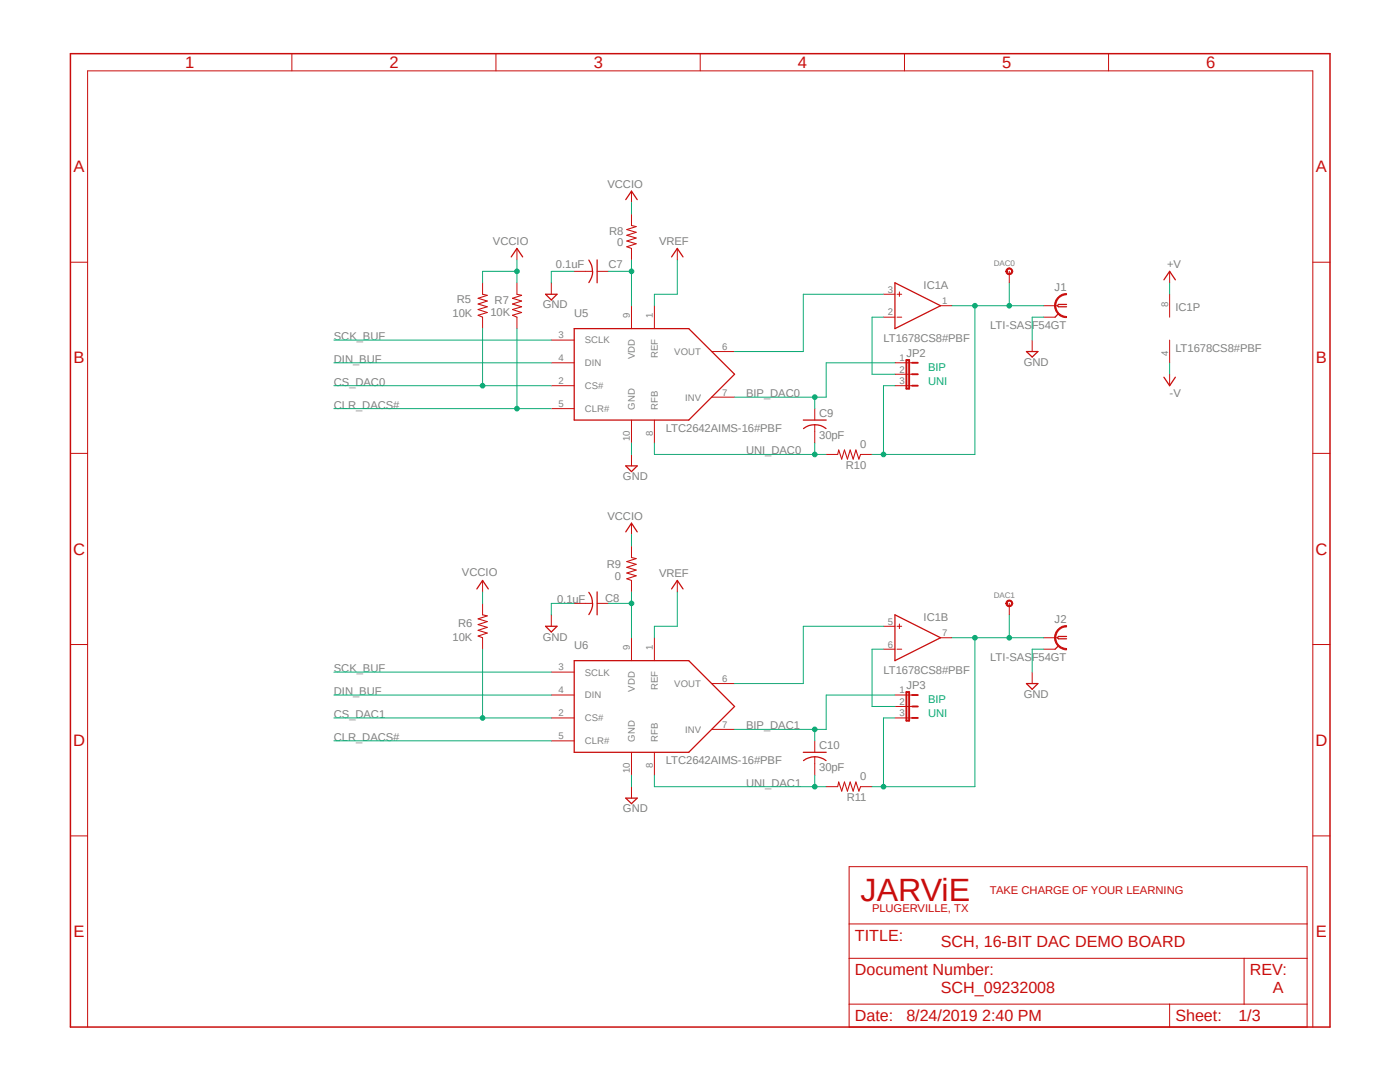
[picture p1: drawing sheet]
<svg xmlns="http://www.w3.org/2000/svg" width="279mm" height="216mm" viewBox="0 0 279 216" stroke-linecap="round" stroke-linejoin="round" font-family="sans-serif">
<path d="M13.6 10.4l252.2 195M265.8 10.4l-252.2 195" fill="none" stroke="#fff" stroke-width=".2"/>
<path d="M14.1 10.7h251.3v194.2h-251.3z" fill="none" stroke="#c90d0c" stroke-width=".3"/>
<g fill="none" stroke="#c90d0c" stroke-width=".2">
<path d="M58.3 10.7v3.4M99 10.7v3.4M139.7 10.7v3.4M180.5 10.7v3.4M221.2 10.7v3.4M126 38.1v2.3M14.1 52.3h3.4M103.2 49.6v2.3M103.2 56.4v2.3M114.6 54.1h3.6M119.2 54.1h2.3M135.2 49.6v2.3"/>
<path d="M176.3 58.7h2.3M179 58.7h1M179.5 58.3v.8M233.4 58.7v4.6M262 52.3h3.4M103.2 63.3v2.3M110 67.9h4.6M110 72.4h4.6M110 77h4.6M126 61v4.6M130.6 61v4.6M142 70.1h4.6"/>
<path d="M142 79.2h4.6M176.3 63.3h2.3M178.6 72.4h3.4M178.6 77h3.4M178.6 74.7h3.4M179 63.3h1M187.7 61h2.3M233.4 67.9v4.5M14.1 90.5h3.4M110 81.5h4.6M126 83.8v4.6M130.6 83.8v4.6"/>
<path d="M162.6 81.5v2.3M162.6 84.8v3.6M164.9 90.7h2.3M171.7 90.7h2.3M262 90.5h3.4M96.3 115.8v2.3M126 104.4v2.3M135.2 115.8v2.3M14.1 128.6h3.4M96.3 120.4v2.3M96.3 127.3v2.2M110 134.1h4.6"/>
<path d="M110 138.7h4.6M114.6 120.4h3.6M119.2 120.4h2.3M126 127.3v4.5M130.6 127.3v4.5M142 136.4h4.6M176.3 125h2.3M176.3 129.5h2.3M178.6 138.7h3.4M179 125h1M179 129.5h1M179.5 124.5v.9"/>
<path d="M187.7 127.3h2.3M262 128.6h3.4M110 143.3h4.6M110 147.8h4.6M126 150.1v4.6M130.6 150.1v4.6M142 145.5h4.6M162.6 147.8v2.3M162.6 151v3.7M164.9 157h2.3M171.7 157h2.3M178.6 143.3h3.4"/>
<path d="M178.6 141h3.4M14.1 166.8h3.4M262 166.8h3.4M17.5 204.9v-190.8h244.5v190.8"/>
</g>
<g fill="none" stroke="#c90d0c" stroke-width=".25">
<path d="M124.9 39.8l1.1-1.7 1.2 1.7M102 51.3l1.2-1.7 1.1 1.7M117.5 51.9a3.6 3.6 0 0 1 .7 2.2M118.3 54.1a4 4 0 0 1-.8 2.3M119.2 51.9v4.5M134 51.3l1.2-1.7 1.1 1.7M178.6 56.4l9.1 4.6-9.1 4.6zM114.6 65.6h22.9l9.1 9.1-9.1 9.1h-22.9zM160.3 83.8h4.6M160.4 85.5a3.7 3.7 0 0 1 4.4 0M95.2 117.5l1.1-1.7 1.2 1.7M117.5 118.2a3.3 3.3 0 0 1 .7 2.2"/>
<path d="M119.2 118.1v4.6M124.9 106.1l1.1-1.7 1.2 1.7M134 117.5l1.2-1.7 1.1 1.7M114.6 131.8h22.9l9.1 9.2-9.1 9.1h-22.9zM118.3 120.4a4 4 0 0 1-.8 2.2M178.6 122.7l9.1 4.6-9.1 4.5zM160.3 150.1h4.6M160.4 151.8a3.7 3.7 0 0 1 4.4 0"/>
</g>
<path d="M103.2 58.7l.9 .2-1.8 .6 1.8 .6-1.8 .6 1.8 .5-1.8 .6 1.8 .6-1.8 .5 .9 .4M167.2 90.7l.2-.9 .6 1.8 .5-1.8 .6 1.8 .6-1.8 .6 1.8 .5-1.8 .6 1.8 .3-.9M96.3 122.7l.9 .2-1.8 .6 1.8 .5-1.8 .6 1.8 .6-1.8 .6 1.8 .5-1.8 .6 .9 .4M167.2 157l.2-1 .6 1.9 .5-1.9 .6 1.9 .6-1.9 .6 1.9 .5-1.9 .6 1.9 .3-.9" fill="none" stroke="#c90d0c" stroke-width=".21"/>
<path d="M180.9 71.8h.5v5.8h-.5zM182 77h1.2M182 74.7h1.2M182 72.4h1.2M180.9 138.1h.5v5.7h-.5zM182 138.7h1.2M182 143.3h1.2M182 141h1.2" fill="none" stroke="#c90d0c" stroke-width=".38"/>
<path d="M211.1 125.6a2.11 2.11 0 0 1 1.8-.8v.3a2.16 2.16 0 0 0-2.2 2.2 2.16 2.16 0 0 0 2.2 2.1v.3a2.42 2.42 0 0 1-2.2-1.5 2.42 2.42 0 0 1 .4-2.6z" fill-rule="evenodd" fill="#c90d0c"/>
<path d="M208.3 127.3h2.7M208.3 129.5h2.3M211.1 125.6a2.11 2.11 0 0 1 1.8-.8v.3a2.16 2.16 0 0 0-2.2 2.2 2.16 2.16 0 0 0 2.2 2.1v.3a2.42 2.42 0 0 1-2.2-1.5 2.42 2.42 0 0 1 .4-2.6z" fill="none" stroke="#c90d0c" stroke-width=".2"/>
<path d="M211.2 128.9l-.6 .6M212.9 127h-1.7l-.2 .3 .2 .2h1.7" fill="none" stroke="#c90d0c" stroke-width=".25"/>
<path d="M211.1 59.4a2.11 2.11 0 0 1 1.8-.8v.2a2.18 2.18 0 0 0-2.2 2.2 2.18 2.18 0 0 0 2.2 2.2v.2a2.38 2.38 0 0 1-2.2-1.4 2.38 2.38 0 0 1 .4-2.6z" fill-rule="evenodd" fill="#c90d0c"/>
<g fill="none" stroke="#c90d0c" stroke-width=".2">
<path d="M96.3 56.4v2.3M110 56.4v2.3M126 42.7v2.3M126 49.6v2.3M201.4 54.1v2.3M211.1 59.4a2.11 2.11 0 0 1 1.8-.8v.2a2.18 2.18 0 0 0-2.2 2.2 2.18 2.18 0 0 0 2.2 2.2v.2a2.38 2.38 0 0 1-2.2-1.4 2.38 2.38 0 0 1 .4-2.6zM233.4 54.1v2.3M96.3 63.3v2.3M206 67.9v2.2M208.3 61h2.7M208.3 63.3h2.3M233.4 74.7v2.3"/>
<path d="M126 90.7v2.3M126 109v2.3M126 115.8v2.3M110 122.7v2.3M206 134.1v2.3M126 157v2.3"/>
</g>
<path d="M108.9 58.7h2.3l-1.2 1.2zM232.3 55.8l1.1-1.7 1.2 1.7M204.9 70.1h2.2l-1.1 1.1zM211.2 62.6l-.6 .7M212.9 60.7h-1.7l-.2 .3 .2 .2h1.7M232.3 75.3l1.1 1.7 1.2-1.7M124.9 93h2.3l-1.2 1.1zM108.9 125h2.3l-1.2 1.1zM204.9 136.4h2.2l-1.1 1.1zM124.9 159.3h2.3l-1.2 1.1z" fill="none" stroke="#c90d0c" stroke-width=".25"/>
<path d="M96.3 58.7l.9 .2-1.8 .6 1.8 .6-1.8 .6 1.8 .5-1.8 .6 1.8 .6-1.8 .5 .9 .4M126 45l1 .2-1.9 .6 1.9 .6-1.9 .5 1.9 .6-1.9 .6 1.9 .5-1.9 .6 .9 .4M126 111.3l1 .2-1.9 .6 1.9 .5-1.9 .6 1.9 .5-1.9 .6 1.9 .6-1.9 .6 .9 .3" fill="none" stroke="#c90d0c" stroke-width=".21"/>
<path d="M201.1 53.6a.68 .68 0 0 1 1 .3 .68 .68 0 0 1-.6 .9 .68 .68 0 0 1-.8-.7h.3a.46 .46 0 0 1 .5-.4 .46 .46 0 0 1 .4 .6 .46 .46 0 0 1-.7 .2l-.2-.4h-.3z" fill-rule="evenodd" fill="#c90d0c"/>
<path d="M201.1 53.6a.68 .68 0 0 1 1 .3 .68 .68 0 0 1-.6 .9 .68 .68 0 0 1-.8-.7h.3a.46 .46 0 0 1 .5-.4 .46 .46 0 0 1 .4 .6 .46 .46 0 0 1-.7 .2l-.2-.4h-.3zM201.4 120.4v2.3" fill="none" stroke="#c90d0c" stroke-width=".2"/>
<path d="M200.8 120.1a.7 .7 0 0 1 1.2-.2 .7 .7 0 0 1-.3 1.1 .7 .7 0 0 1-1-.6h.3a.45 .45 0 0 1 .3-.4 .45 .45 0 0 1 .5 .2 .45 .45 0 0 1-.2 .6 .45 .45 0 0 1-.6-.4h-.3z" fill-rule="evenodd" fill="#c90d0c"/>
<path d="M200.8 120.1a.7 .7 0 0 1 1.2-.2 .7 .7 0 0 1-.3 1.1 .7 .7 0 0 1-1-.6h.3a.45 .45 0 0 1 .3-.4 .45 .45 0 0 1 .5 .2 .45 .45 0 0 1-.2 .6 .45 .45 0 0 1-.6-.4h-.3zM169.5 172.9h91.4v32h-91.4zM169.5 191.2h91.4M169.5 184.4h91.4M248.3 191.2v9.2M169.5 200.4h91.4M233.4 200.4v4.5" fill="none" stroke="#c90d0c" stroke-width=".2"/>
<path d="M103.2 51.9v4.5M103.2 54.1h-6.9v2.3" fill="none" stroke="#0dab76" stroke-width=".2"/>
<circle cx="103.2" cy="54.1" r=".46" fill="#0dab76"/>
<g fill="none" stroke="#0dab76" stroke-width=".2">
<path d="M126 40.4v2.3M66.6 72.4h43.4M66.6 67.9h43.4M130.6 88.4v2.3h34.3M162.6 88.4v2.3M96.3 118.1v2.3M126 106.7v2.3M66.6 138.7h43.4M66.6 134.1h43.4"/>
<circle cx="103.2" cy="54.1" r=".46"/>
</g>
<circle cx="162.6" cy="90.7" r=".46" fill="#0dab76"/>
<g fill="none" stroke="#0dab76" stroke-width=".2">
<path d="M162.6 79.2v2.3M178.6 72.4h-13.7v6.8h-18.3"/>
<circle cx="162.6" cy="90.7" r=".46"/>
</g>
<circle cx="162.6" cy="79.2" r=".46" fill="#0dab76"/>
<g fill="none" stroke="#0dab76" stroke-width=".2">
<path d="M176.3 58.7h-16v11.4h-13.7M176.3 63.3h-2.3v11.4h4.6M176.3 125h-16v11.4h-13.7M176.3 129.5h-2.3v11.5h4.6M178.6 138.7h-13.7v6.8h-18.3M162.6 145.5v2.3"/>
<circle cx="162.6" cy="79.2" r=".46"/>
</g>
<circle cx="162.6" cy="145.5" r=".46" fill="#0dab76"/>
<g fill="none" stroke="#0dab76" stroke-width=".2">
<path d="M130.6 154.7v2.3h34.3M162.6 154.7v2.3"/>
<circle cx="162.6" cy="145.5" r=".46"/>
</g>
<circle cx="162.6" cy="157" r=".46" fill="#0dab76"/>
<g fill="none" stroke="#0dab76" stroke-width=".2">
<path d="M201.4 56.4v4.6M190 61h18.3"/>
<circle cx="162.6" cy="157" r=".46"/>
</g>
<circle cx="201.4" cy="61" r=".46" fill="#0dab76"/>
<g fill="none" stroke="#0dab76" stroke-width=".2">
<path d="M178.6 77h-2.3v13.7M194.6 61v29.7h-20.6"/>
<circle cx="201.4" cy="61" r=".46"/>
</g>
<circle cx="194.6" cy="61" r=".46" fill="#0dab76"/>
<circle cx="194.6" cy="61" r=".46" fill="none" stroke="#0dab76" stroke-width=".2"/>
<circle cx="176.3" cy="90.7" r=".46" fill="#0dab76"/>
<g fill="none" stroke="#0dab76" stroke-width=".2">
<path d="M190 127.3h18.3M201.4 122.7v4.6"/>
<circle cx="176.3" cy="90.7" r=".46"/>
</g>
<circle cx="201.4" cy="127.3" r=".46" fill="#0dab76"/>
<g fill="none" stroke="#0dab76" stroke-width=".2">
<path d="M194.6 127.3v29.7h-20.6M178.6 143.3h-2.3v13.7"/>
<circle cx="201.4" cy="127.3" r=".46"/>
</g>
<circle cx="194.6" cy="127.3" r=".46" fill="#0dab76"/>
<circle cx="194.6" cy="127.3" r=".46" fill="none" stroke="#0dab76" stroke-width=".2"/>
<circle cx="176.3" cy="157" r=".46" fill="#0dab76"/>
<g fill="none" stroke="#0dab76" stroke-width=".2">
<path d="M114.6 54.1h-4.6v2.3M233.4 56.4v2.3M66.6 77h43.4M96.3 65.6v11.4M208.3 63.3h-2.3v4.6M233.4 72.4v2.3M126 88.4v2.3M114.6 120.4h-4.6v2.3M208.3 129.5h-2.3v4.6M126 154.7v2.3"/>
<circle cx="176.3" cy="157" r=".46"/>
</g>
<circle cx="96.3" cy="77" r=".46" fill="#0dab76"/>
<g fill="none" stroke="#0dab76" stroke-width=".2">
<path d="M96.3 129.5v13.8M66.6 143.3h43.4"/>
<circle cx="96.3" cy="77" r=".46"/>
</g>
<circle cx="96.3" cy="143.3" r=".46" fill="#0dab76"/>
<g fill="none" stroke="#0dab76" stroke-width=".2">
<path d="M103.2 65.6v15.9M66.6 81.5h43.4"/>
<circle cx="96.3" cy="143.3" r=".46"/>
</g>
<circle cx="103.2" cy="81.5" r=".46" fill="#0dab76"/>
<g fill="none" stroke="#0dab76" stroke-width=".2">
<path d="M121.5 54.1h4.5M126 51.9v9.1M66.6 147.8h43.4"/>
<circle cx="103.2" cy="81.5" r=".46"/>
</g>
<circle cx="126" cy="54.1" r=".46" fill="#0dab76"/>
<g fill="none" stroke="#0dab76" stroke-width=".2">
<path d="M126 118.1v9.2M121.5 120.4h4.5"/>
<circle cx="126" cy="54.1" r=".46"/>
</g>
<circle cx="126" cy="120.4" r=".46" fill="#0dab76"/>
<g fill="none" stroke="#0dab76" stroke-width=".2">
<path d="M135.2 51.9v6.8h-4.6v2.3M135.2 118.1v6.9h-4.6v2.3"/>
<circle cx="126" cy="120.4" r=".46"/>
</g>
<text font-size="6.4" fill="#c90d0c" x="171.7" y="179.8">JARViE</text>
<g font-size="3.3" fill="#c90d0c">
<text x="37" y="13.6">1</text>
<text x="77.7" y="13.6">2</text>
<text x="118.5" y="13.6">3</text>
<text x="159.2" y="13.6">4</text>
<text x="200" y="13.6">5</text>
<text x="240.7" y="13.6">6</text>
<text x="14.7" y="34.4">A</text>
<text x="262.6" y="34.4">A</text>
<text x="14.7" y="72.5">B</text>
<text x="262.6" y="72.5">B</text>
<text x="14.6" y="110.7">C</text>
<text x="262.5" y="110.7">C</text>
<text x="14.6" y="148.8">D</text>
<text x="262.5" y="148.8">D</text>
<text x="14.7" y="187">E</text>
<text x="262.6" y="187">E</text>
</g>
<g font-size="3.2" fill="#c90d0c">
<text x="170.6" y="187.8">TITLE:</text>
<text x="187.7" y="188.9">SCH, 16-BIT DAC DEMO BOARD</text>
<text x="170.6" y="194.6">Document Number:</text>
<text x="249.4" y="194.6">REV:</text>
<text x="170.6" y="203.8">Date:</text>
<text x="180.9" y="203.8">8/24/2019 2:40 PM</text>
<text x="187.7" y="198.1">SCH_09232008</text>
<text x="234.6" y="203.8">Sheet:</text>
<text x="247.1" y="203.8">1/3</text>
<text x="254" y="198.1">A</text>
</g>
<g font-size="2.2" fill="#808080">
<text x="121.2" y="37.5">VCCIO</text>
<text x="121.6" y="46.8">R8</text>
<text x="98.4" y="48.9">VCCIO</text>
<text x="111" y="53.6">0.1uF</text>
<text x="121.5" y="53.6">C7</text>
<text x="123.2" y="49.1">0</text>
<text x="131.5" y="48.9">VREF</text>
<text x="232.9" y="53.5">+V</text>
<text x="184.3" y="57.6">IC1A</text>
<text x="210.5" y="58">J1</text>
<text x="90.3" y="63.3">10K</text>
<text x="91.2" y="60.5">R5</text>
<text x="97.9" y="63">10K</text>
<text x="98.7" y="60.7">R7</text>
<text x="108.3" y="61.6">GND</text>
<text x="114.6" y="63.3">U5</text>
<text x="197.6" y="65.6">LTI-SASF54GT</text>
<text x="234.6" y="62.1">IC1P</text>
<text x="66.6" y="67.9">SCK_BUF</text>
<text x="176.3" y="68.3">LT1678CS8#PBF</text>
<text x="180.9" y="71.3">JP2</text>
<text x="234.6" y="70.1">LT1678CS8#PBF</text>
<text x="66.6" y="72.4">DIN_BUF</text>
<text x="66.6" y="77">CS_DAC0</text>
<text x="204.3" y="73">GND</text>
<text x="66.6" y="81.5">CLR_DACS#</text>
<text x="148.9" y="79.2">BIP_DAC0</text>
<text x="163.5" y="83.3">C9</text>
<text x="233.4" y="79.2">-V</text>
<text x="132.9" y="86.1">LTC2642AIMS-16#PBF</text>
<text x="163.5" y="87.6">30pF</text>
<text x="171.7" y="89.3">0</text>
<text x="124.3" y="95.8">GND</text>
<text x="148.9" y="90.7">UNI_DAC0</text>
<text x="168.8" y="93.6">R10</text>
<text x="121.2" y="103.7">VCCIO</text>
<text x="121.1" y="113.3">R9</text>
<text x="92.2" y="114.9">VCCIO</text>
<text x="122.7" y="115.8">0</text>
<text x="131.5" y="115.1">VREF</text>
<text x="91.4" y="125.2">R6</text>
<text x="111.2" y="120.3">0.1uF</text>
<text x="120.8" y="120.1">C8</text>
<text x="184.3" y="123.8">IC1B</text>
<text x="210.5" y="124.3">J2</text>
<text x="90.3" y="127.9">10K</text>
<text x="108.3" y="127.8">GND</text>
<text x="114.6" y="129.5">U6</text>
<text x="197.6" y="131.8">LTI-SASF54GT</text>
<text x="66.6" y="134.1">SCK_BUF</text>
<text x="176.3" y="134.6">LT1678CS8#PBF</text>
<text x="180.9" y="137.5">JP3</text>
<text x="66.6" y="138.7">DIN_BUF</text>
<text x="66.6" y="143.3">CS_DAC1</text>
<text x="204.3" y="139.2">GND</text>
<text x="66.6" y="147.8">CLR_DACS#</text>
<text x="148.9" y="145.5">BIP_DAC1</text>
<text x="163.5" y="149.5">C10</text>
<text x="132.9" y="152.4">LTC2642AIMS-16#PBF</text>
<text x="163.5" y="153.9">30pF</text>
<text x="171.7" y="155.6">0</text>
<text x="148.9" y="157">UNI_DAC1</text>
<text x="169" y="159.9">R11</text>
<text x="124.3" y="162.1">GND</text>
</g>
<g font-size="2.2" fill="#0dab76">
<text x="185.2" y="74">BIP</text>
<text x="185.2" y="76.8">UNI</text>
<text x="185.2" y="143">UNI</text>
<text x="185.2" y="140.3">BIP</text>
</g>
<g font-size="2.2" fill="#c90d0c">
<text x="197.6" y="178.4">TAKE CHARGE OF YOUR LEARNING</text>
<text x="174" y="182.1">PLUGERVILLE, TX</text>
</g>
<g font-size="1.9" fill="#808080">
<text x="177.2" y="58.4">3</text>
<text x="125.7" y="63.5" transform="rotate(-90 125.7 63.5)">9</text>
<text x="130.3" y="63.5" transform="rotate(-90 130.3 63.5)">1</text>
<text x="177.2" y="62.9">2</text>
<text x="188" y="60.7">1</text>
<text x="233.1" y="61.2" transform="rotate(-90 233.1 61.2)">8</text>
<text x="111.5" y="67.5">3</text>
<text x="116.7" y="68.5">SCLK</text>
<text x="126.7" y="71.7" transform="rotate(-90 126.7 71.7)">VDD</text>
<text x="131.3" y="71.5" transform="rotate(-90 131.3 71.5)">REF</text>
<text x="134.6" y="70.8">VOUT</text>
<text x="144.1" y="69.8">6</text>
<text x="233.1" y="71" transform="rotate(-90 233.1 71)">4</text>
<text x="111.5" y="72.1">4</text>
<text x="111.5" y="76.7">2</text>
<text x="116.7" y="73.1">DIN</text>
<text x="116.7" y="77.7">CS#</text>
<text x="179.5" y="72.1">1</text>
<text x="179.5" y="74.4">2</text>
<text x="179.5" y="76.7">3</text>
<text x="111.5" y="81.2">5</text>
<text x="116.7" y="82.3">CLR#</text>
<text x="126.7" y="81.7" transform="rotate(-90 126.7 81.7)">GND</text>
<text x="131.3" y="81.7" transform="rotate(-90 131.3 81.7)">RFB</text>
<text x="136.7" y="79.9">INV</text>
<text x="144.1" y="79">7</text>
<text x="125.7" y="88.1" transform="rotate(-90 125.7 88.1)">10</text>
<text x="130.3" y="87" transform="rotate(-90 130.3 87)">8</text>
<text x="177.2" y="124.6">5</text>
<text x="125.7" y="129.7" transform="rotate(-90 125.7 129.7)">9</text>
<text x="130.3" y="129.7" transform="rotate(-90 130.3 129.7)">1</text>
<text x="177.2" y="129.2">6</text>
<text x="188" y="126.9">7</text>
<text x="111.5" y="133.8">3</text>
<text x="116.7" y="134.8">SCLK</text>
<text x="131.3" y="137.8" transform="rotate(-90 131.3 137.8)">REF</text>
<text x="134.6" y="137.1">VOUT</text>
<text x="144.1" y="136.1">6</text>
<text x="111.5" y="138.3">4</text>
<text x="111.5" y="142.9">2</text>
<text x="116.7" y="139.4">DIN</text>
<text x="116.7" y="143.9">CS#</text>
<text x="126.7" y="138" transform="rotate(-90 126.7 138)">VDD</text>
<text x="179.5" y="138.3">1</text>
<text x="179.5" y="140.6">2</text>
<text x="179.5" y="142.9">3</text>
<text x="111.5" y="147.5">5</text>
<text x="116.7" y="148.5">CLR#</text>
<text x="126.7" y="148" transform="rotate(-90 126.7 148)">GND</text>
<text x="131.3" y="148" transform="rotate(-90 131.3 148)">RFB</text>
<text x="136.7" y="146.2">INV</text>
<text x="144.1" y="145.2">7</text>
<text x="125.7" y="154.3" transform="rotate(-90 125.7 154.3)">10</text>
<text x="130.3" y="153.2" transform="rotate(-90 130.3 153.2)">8</text>
</g>
<g font-size="1.6" fill="#808080">
<text x="198.3" y="53">DAC0</text>
<text x="198.3" y="119.3">DAC1</text>
</g>
</svg>
